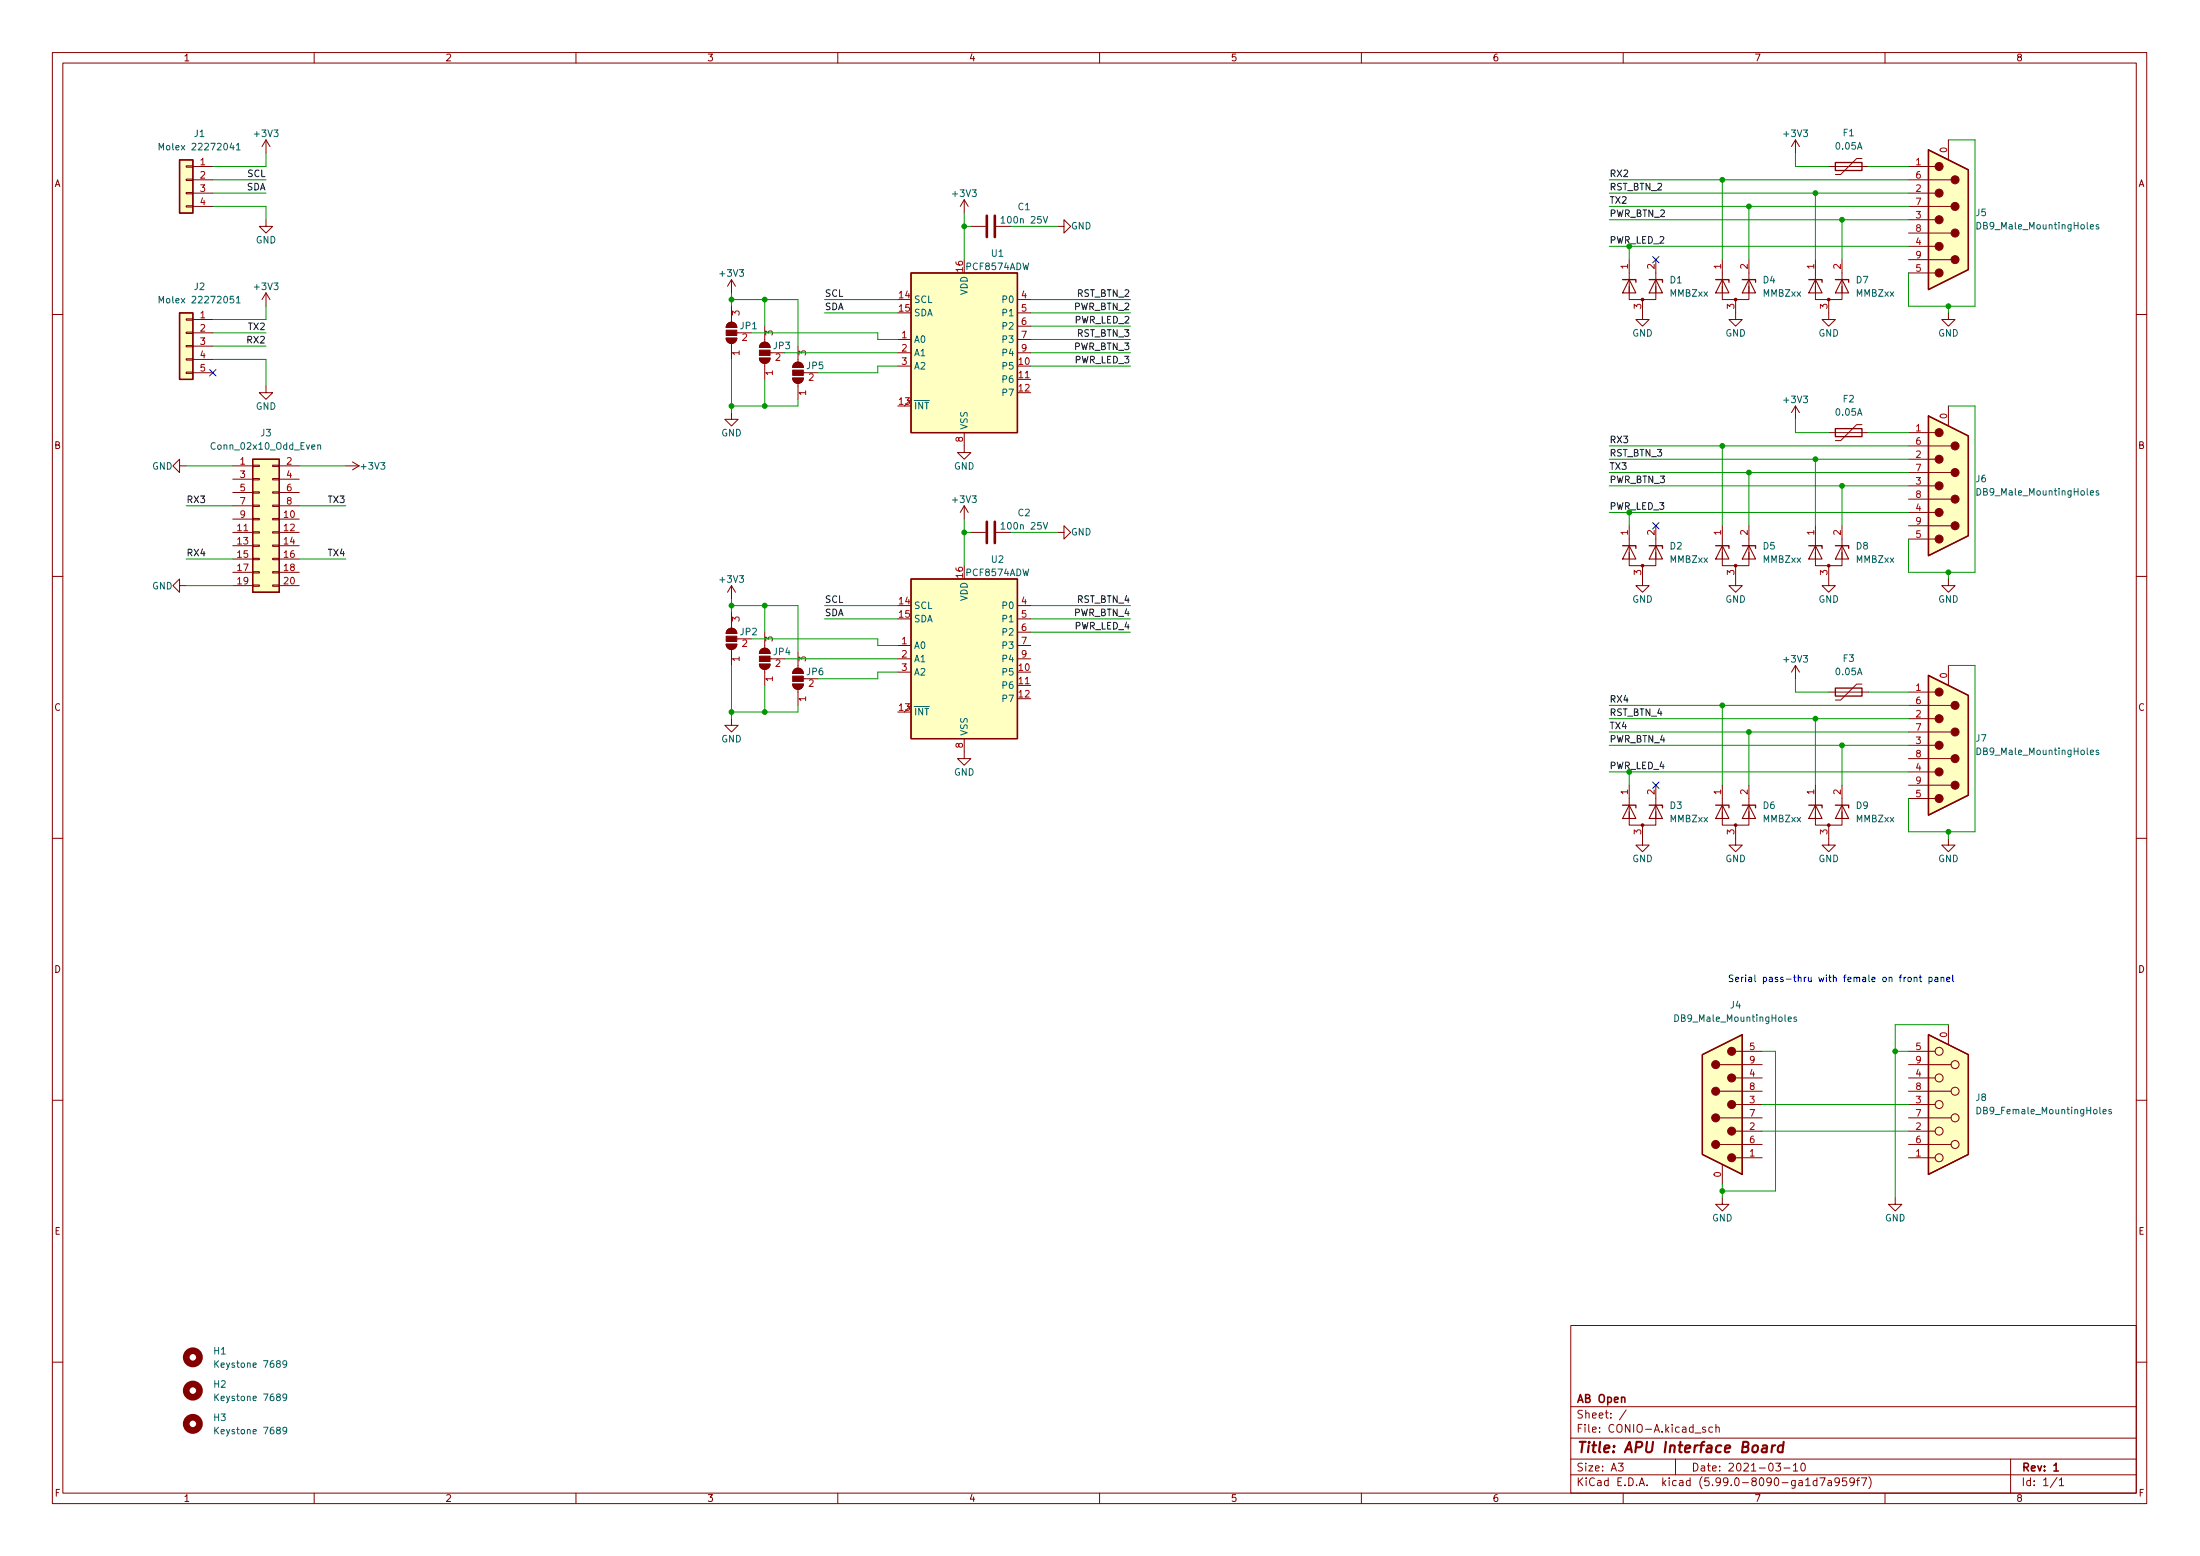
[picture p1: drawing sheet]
<svg xmlns="http://www.w3.org/2000/svg" width="420mm" height="297mm" viewBox="0 0 420 297" stroke-linecap="round" stroke-linejoin="round" font-family="sans-serif">
<g fill="none" stroke="#840000" stroke-width=".19">
<path d="M10 10h400v277h-400zM12 12h396v273h-396zM60 10v2M110 10v2M160 10v2M210 10v2M260 10v2M310 10v2M360 10v2M35.6 39.3h1.2v.2h-1.2zM35.6 36.7h1.2v.3h-1.2zM35.6 31.7h1.2v.2h-1.2z"/>
<path d="M35.6 34.2h1.2v.3h-1.2zM36.8 31.8h3.8M36.8 34.3h3.8M36.8 36.9h3.8M36.8 39.4h3.8M50.8 26.7l-.8 1.3M50.8 26.7v2.5M50.8 26.7l.8 1.3M184.1 38.1v2.6M184.1 38.1l-.7 1.3M184.1 38.1l.8 1.3M342.9 26.7l-.8 1.3"/>
<path d="M342.9 26.7v2.5M342.9 26.7l.8 1.3M349.2 31.8h7.7M355.6 30.3h-1l-3.1 3h-1M364.5 31.8h5.1M364.5 34.3h8.1M364.5 36.9h5.1M364.5 39.4h8.1M372.1 26.7v3.8M50.8 41.9v1.3h1.3l-1.3 1.3-1.3-1.3h1.3M50.8 55.9v2.6M50.8 55.9l-.8 1.3"/>
<path d="M50.8 55.9l.8 1.3M139.7 53.4v2.5M139.7 58.5v3M139.7 53.4l-.8 1.2M139.7 53.4l.8 1.2M185.4 43.2h2.8M190.2 43.2h2.8M194.3 57.2h2.5M194.3 59.7h2.5M201.9 43.2h1.3v-1.3l1.3 1.3-1.3 1.3v-1.3M311.1 54.6v2.6h5.1v-2.6M311.1 49.6v6.3"/>
<path d="M313.7 57.2v3.8h1.3l-1.3 1.3-1.3-1.3h1.3M316.2 49.6v6.3M328.9 54.6v2.6h5.1v-2.6M328.9 49.6v6.3M331.5 57.2v3.8h1.2l-1.2 1.3-1.3-1.3h1.3M334 49.6v6.3M346.7 54.6v2.6h5.1v-2.6M346.7 49.6v6.3M349.2 57.2v3.8h1.3l-1.3 1.3-1.2-1.3h1.2M351.8 49.6v6.3M364.5 41.9h5.1M364.5 44.5h8.1"/>
<path d="M364.5 47h5.1M364.5 49.6h8.1M364.5 52.1h5.1M372.1 59.7v1.3h1.3l-1.3 1.3-1.3-1.3h1.3M10 60h2M35.6 71h1.2v.3h-1.2zM35.6 68.5h1.2v.2h-1.2zM35.6 63.4h1.2v.3h-1.2zM35.6 60.9h1.2v.2h-1.2zM35.6 65.9h1.2v.3h-1.2zM36.8 61h3.8M36.8 63.5h3.8"/>
<path d="M36.8 66.1h3.8M36.8 68.6h3.8M36.8 71.2h3.8M50.8 73.7v1.3h1.3l-1.3 1.2-1.3-1.2h1.3M138.7 64.6h2a1.02 1.02 0 0 1-1 1 1.02 1.02 0 0 1-1-1zM139 61.8a1.02 1.02 0 0 1 1.1-.2 1.02 1.02 0 0 1 .6 .9h-2zM139.7 78.8v1.2h1.3l-1.3 1.3-1.3-1.3h1.3M139.7 65.6v3M140.7 63.5h2.8M145 68.4h2.1a1.02 1.02 0 0 1-1.1 1 1.02 1.02 0 0 1-1-1zM145.3 65.6a1.02 1.02 0 0 1 1.1-.2 1.02 1.02 0 0 1 .7 .9h-2.1zM146 62.3v3"/>
<path d="M146 69.4v3M147.1 67.3h2.8M151.4 72.2h2a1.02 1.02 0 0 1-1 1 1.02 1.02 0 0 1-1-1zM151.7 69.4a1.02 1.02 0 0 1 1.1-.2 1.02 1.02 0 0 1 .6 .9h-2zM152.4 66.1v3M152.4 73.2v3M153.4 71.2h2.8M171.4 67.3h2.6M171.4 64.8h2.6M171.4 69.9h2.6M194.3 67.3h2.5M194.3 64.8h2.5"/>
<path d="M194.3 72.4h2.5M194.3 62.3h2.5M342.9 77.5v2.5M342.9 77.5l-.8 1.3M342.9 77.5l.8 1.3M372.1 77.5v3.8M408 60h2M34.3 88.9v-1.2l-1.3 1.2 1.3 1.3v-1.3h1.3M44.4 88.9h3.9M44.4 99.1h3.9M44.4 91.5h3.9M44.4 94h3.9"/>
<path d="M44.4 96.6h3.9M48.3 96.4h1.2v.3h-1.2zM48.3 93.9h1.2v.2h-1.2zM48.3 91.3h1.2v.3h-1.2zM48.3 88.8h1.2v.3h-1.2zM48.3 99h1.2v.2h-1.2zM52.1 96.4h1.2v.3h-1.2zM52.1 93.9h1.2v.2h-1.2zM52.1 91.3h1.2v.3h-1.2zM52.1 88.8h1.2v.3h-1.2zM52.1 99h1.2v.2h-1.2zM53.3 88.9h3.8"/>
<path d="M53.3 99.1h3.8M53.3 91.5h3.8M53.3 94h3.8M53.3 96.6h3.8M66 88.9h2.6M67.3 88.2l1.3 .7M68.6 88.9l-1.3 .8M184.1 82.6v3.8h1.3l-1.3 1.3-1.2-1.3h1.2M184.1 96.6l-.7 1.2M184.1 96.6v2.5M184.1 96.6l.8 1.2M349.2 82.6h7.7"/>
<path d="M355.6 81.1h-1l-3.1 3h-1M364.5 82.6h5.1M364.5 85.1h8.1M364.5 87.7h5.1M364.5 90.2h8.1M364.5 92.7h5.1M364.5 95.3h8.1M364.5 97.8h5.1M10 110h2M34.3 111.8v-1.3l-1.3 1.3 1.3 1.3v-1.3h1.3M44.4 101.6h3.9M44.4 104.2h3.9"/>
<path d="M44.4 106.7h3.9M44.4 109.3h3.9M44.4 111.8h3.9M48.3 104h1.2v.3h-1.2zM48.3 106.6h1.2v.2h-1.2zM48.3 109.1h1.2v.3h-1.2zM48.3 111.7h1.2v.2h-1.2zM48.3 101.5h1.2v.3h-1.2zM52.1 104h1.2v.3h-1.2zM52.1 106.6h1.2v.2h-1.2zM52.1 109.1h1.2v.3h-1.2zM52.1 111.7h1.2v.2h-1.2z"/>
<path d="M52.1 101.5h1.2v.3h-1.2zM53.3 101.6h3.8M53.3 104.2h3.8M53.3 106.7h3.8M53.3 109.3h3.8M53.3 111.8h3.8M139.7 111.8v2.5M139.7 116.9v3M139.7 111.8l-.8 1.3M139.7 111.8l.8 1.3M185.4 101.6h2.8M190.2 101.6h2.8"/>
<path d="M194.3 115.6h2.5M194.3 118.1h2.5M201.9 101.6h1.3v-1.2l1.3 1.2-1.3 1.3v-1.3M311.1 105.4v2.6h5.1v-2.6M311.1 100.4v6.3M313.7 108v3.8h1.3l-1.3 1.3-1.3-1.3h1.3M316.2 100.4v6.3M328.9 105.4v2.6h5.1v-2.6M328.9 100.4v6.3M331.5 108v3.8h1.2l-1.2 1.3-1.3-1.3h1.3M334 100.4v6.3M346.7 105.4v2.6h5.1v-2.6"/>
<path d="M346.7 100.4v6.3M349.2 108v3.8h1.3l-1.3 1.3-1.2-1.3h1.2M351.8 100.4v6.3M364.5 100.4h8.1M364.5 102.9h5.1M372.1 110.5v1.3h1.3l-1.3 1.3-1.3-1.3h1.3M408 110h2M138.7 123h2a1.02 1.02 0 0 1-1 1 1.02 1.02 0 0 1-1-1zM139 120.2a1.02 1.02 0 0 1 1.1-.2 1.02 1.02 0 0 1 .6 .9h-2zM139.7 137.2v1.3h1.3l-1.3 1.2-1.3-1.2h1.3M139.7 124v3M140.7 122h2.8"/>
<path d="M145 126.8h2.1a1.02 1.02 0 0 1-1.1 1 1.02 1.02 0 0 1-1-1zM145.3 124a1.02 1.02 0 0 1 1.1-.2 1.02 1.02 0 0 1 .7 .9h-2.1zM146 120.7v3M146 127.8v3M147.1 125.8h2.8M151.4 130.6h2a1.02 1.02 0 0 1-1 1 1.02 1.02 0 0 1-1-1zM151.7 127.8a1.02 1.02 0 0 1 1.1-.2 1.02 1.02 0 0 1 .6 1h-2zM152.4 124.5v3M152.4 131.6v3.1M153.4 129.6h2.8M171.4 125.8h2.6M171.4 123.2h2.6"/>
<path d="M171.4 128.3h2.6M194.3 125.8h2.5M194.3 123.2h2.5M194.3 130.8h2.5M194.3 120.7h2.5M342.9 127v2.6M342.9 127l-.8 1.3M342.9 127l.8 1.3M349.2 132.1h7.7M355.6 130.6h-1l-3.1 3h-1M364.5 132.1h5.1M364.5 134.7h8.1"/>
<path d="M364.5 137.2h5.1M364.5 139.7h8.1M372.1 127v3.8M184.1 141v3.8h1.3l-1.3 1.3-1.2-1.3h1.2M311.1 155v2.5h5.1v-2.5M311.1 149.9v6.3M313.7 157.5v3.8h1.3l-1.3 1.3-1.3-1.3h1.3M316.2 149.9v6.3M328.9 155v2.5h5.1v-2.5M328.9 149.9v6.3M331.5 157.5v3.8h1.2l-1.2 1.3-1.3-1.3h1.3M334 149.9v6.3"/>
<path d="M346.7 155v2.5h5.1v-2.5M346.7 149.9v6.3M349.2 157.5v3.8h1.3l-1.3 1.3-1.2-1.3h1.2M351.8 149.9v6.3M364.5 142.3h5.1M364.5 144.8h8.1M364.5 147.4h5.1M364.5 149.9h8.1M364.5 152.4h5.1M10 160h2M372.1 160.1v1.2h1.3l-1.3 1.3-1.3-1.3h1.3M408 160h2"/>
<path d="M372.1 195.6v3.8M10 210h2M328.4 203.2h8.1M328.4 208.3h8.1M328.4 213.4h8.1M328.4 218.5h8.1M331.5 200.7h5M331.5 205.8h5M331.5 210.9h5M331.5 215.9h5M364.5 200.7h5.1M364.5 203.2h8.1"/>
<path d="M364.5 205.8h5.1M364.5 208.3h8.1M364.5 210.9h5.1M364.5 213.4h8.1M364.5 215.9h5.1M364.5 218.5h8.1M408 210h2M328.9 228.6v1.3h1.3l-1.3 1.3-1.2-1.3h1.2M328.9 222.3v3.8M331.5 221h5M361.9 228.6v1.3h1.3l-1.3 1.3-1.2-1.3h1.2M364.5 221h5.1"/>
<path d="M300 253h108v32h-108zM10 260h2M300 278.5h108M300 274.5h108M300 268.5h108M309.1 279.3h.9l-.5 .6 .4 .1v.7l-.2 .1-.6-.1M310.6 269.1l-1.3 2M320 278.5v3M325.7 272.5l-.3-.1-.3 .2 .1 .2 .5 .2v.3h-.6M327.1 272.5l-.5-.1-.2 .3 .1 .6h.6M327.7 272.6l.2-.2 .4 .1 .1 .9M327.7 271.9v1.5"/>
<path d="M339.1 279.3h1l-.5 .6 .4 .1v.7l-.2 .1-.7-.1M342.5 279.7l.4-.4v1.5M344.1 279.4l.2-.1a.8 .8 0 0 1 .5 .8 .8 .8 0 0 1-.5 .7 .99 .99 0 0 1-.2-1.4zM384 278.5v6.5M408 260h2M60 285v2M110 285v2M160 285v2M210 285v2M260 285v2M300 281.5h108M310 285v2"/>
<path d="M340.7 280.2h1.2M342.5 280.8h.8M347 282.7l-.4-.1-.3 .3 .1 .6h.6M347 282.1v1.5M347.6 282.1h1l-.7 1.5M349.1 282.7h.6l.1 .9M349.8 283h-.5a.29 .29 0 0 0-.2 .3 .29 .29 0 0 0 .2 .3l.5-.1M351.3 282.8l-.3 .2h-.3l-.3-.2 .2-.6 .4-.1 .2 .2a.99 .99 0 0 1-.3 1.3h-.3M352.6 282.1h-.7v.7l.2-.1 .5 .1 .1 .2-.1 .5-.2 .1-.5-.1M354.1 282.8l-.3 .2h-.2l-.3-.2 .1-.6 .4-.1 .3 .2a.99 .99 0 0 1-.4 1.3h-.3M354.6 282.6h.5M355.1 282.1l-.3 .2v1.3"/>
<path d="M355.5 282.1h1l-.6 1.5M356.9 281.9a1.73 1.73 0 0 1 0 2.3M360 285v2M392.9 282l-1.3 2M393.3 282.5l.4-.4v1.5M393.3 283.6h.8"/>
<circle cx="370.3" cy="215.9" r=".76"/>
<circle cx="370.3" cy="210.9" r=".76"/>
<circle cx="370.3" cy="200.7" r=".76"/>
<circle cx="370.3" cy="205.8" r=".76"/>
<circle cx="373.4" cy="203.2" r=".76"/>
<circle cx="373.4" cy="208.3" r=".76"/>
<circle cx="373.4" cy="218.5" r=".76"/>
<circle cx="373.4" cy="213.4" r=".76"/>
<circle cx="370.3" cy="221" r=".76"/>
</g>
<path d="M392.3 279.7l.4-.4v1.5M392.3 280.8h.8" fill="none" stroke="#840000" stroke-width=".3"/>
<path d="M336.7 276h.7v1.2M337.5 276.4l-.7 .1a.4 .4 0 0 0-.3 .3 .4 .4 0 0 0 .2 .4l.7-.1M338.5 275.9l-.2 1.3M339 275.9l-.3 .1-.3 .3M340.6 276a.66 .66 0 0 0-1 .3l-.1 .6 .2 .2h.7M340.7 275.2l-.3 2" fill="none" stroke="#840000" stroke-width=".4"/>
<g fill="none" stroke="#840000" stroke-width="1.3">
<circle cx="36.8" cy="259.1" r="1.27"/>
<circle cx="36.8" cy="271.8" r="1.27"/>
<circle cx="36.8" cy="265.5" r="1.27"/>
</g>
<g fill="none" stroke="#006464" stroke-width=".19">
<path d="M30.4 28.6v-1.3l.4 1 .4-1v1.3M45.1 27.7l.4-.4v1.3M45.1 28.6h.8M30.4 57.8v-1.2l.4 .9 .4-.9v1.2M45.1 56.9l.4-.3v1.2M45.1 57.8h.8M191.2 41.7l.4-.4v1.3M191.2 42.6h.7M199.2 41.3l.5 1.3 .4-1.3M377.6 42.5a.64 .64 0 0 1 .7 .6 .64 .64 0 0 1-.7 .6zM399.2 43.3l.6-.1v-.3h-.4l-.2 .2 .1 .6h.5M400.8 42.9h-.3l-.2 .2 .1 .1 .4 .2v.3h-.5"/>
<path d="M60.7 85l.2-.1 .3 .1v.8M60.7 84.9v.9M199.2 99.7l.5 1.3 .4-1.3M377.6 93.3a.64 .64 0 0 1 .7 .6 .64 .64 0 0 1-.7 .6zM399.2 94.1l.6-.1v-.3h-.4l-.2 .2 .1 .6h.5M400.8 93.7h-.3l-.2 .2 .1 .1 .4 .2v.3h-.5M191.2 100.1l.4-.4v1.3M191.2 101h.7M377.6 142.8a.64 .64 0 0 1 .7 .6 .64 .64 0 0 1-.7 .7zM399.2 143.6l.6-.1v-.2l-.4-.1-.2 .2 .1 .6h.5M400.8 143.3l-.3-.1-.2 .2 .1 .2 .4 .1v.3h-.5M319.9 193.7a.64 .64 0 0 1 .7 .7 .64 .64 0 0 1-.7 .6z"/>
<path d="M341.5 194.6l.6-.2v-.2l-.4-.1-.2 .2 .1 .6h.5M343.1 194.2l-.3-.1-.2 .2 .1 .2 .4 .1v.3h-.5M377.6 211.4a.64 .64 0 0 1 .7 .6 .64 .64 0 0 1-.7 .6zM401.6 212.2l.6-.1v-.3h-.4l-.2 .2 .1 .6h.5M403.2 211.8h-.3l-.2 .2 .1 .1 .4 .2v.3h-.5M41 259.8v1.2M41.7 259.8l-.7 .7M41 266.1v1.3M41 272.5v1.2M41.7 266.1l-.7 .7M41.7 272.5l-.7 .7M54.7 266.7l-.2 .2h-.2l-.3-.2v-.3l.3-.3h.2l.2 .3a.84 .84 0 0 1-.3 1h-.3"/>
<path d="M54.7 260.3l-.2 .2h-.2l-.3-.2v-.3l.3-.2h.2l.2 .2a.84 .84 0 0 1-.3 1h-.3M54.7 273l-.2 .2h-.2l-.3-.2v-.3l.3-.2h.2l.2 .2a.84 .84 0 0 1-.3 1h-.3"/>
</g>
<g fill="#ffffc2" stroke="#ffffc2" stroke-width=".19">
<path d="M48.3 87.7h5v25.4h-5z"/>
<path d="M34.3 59.7h2.5v12.7h-2.5z"/>
<path d="M34.3 30.5h2.5v10.2h-2.5z"/>
<path d="M368.3 128.9l7.6 3.9v19l-7.6 3.8z"/>
<path d="M368.3 197.5l7.6 3.8v19.1l-7.6 3.8z"/>
<path d="M325.1 201.3l7.6-3.8v26.7l-7.6-3.8z"/>
<path d="M174 110.5h20.3v30.5h-20.3z"/>
<path d="M174 52.1h20.3v30.5h-20.3z"/>
<path d="M368.3 28.6l7.6 3.8v19.1l-7.6 3.8z"/>
<path d="M368.3 79.4l7.6 3.8v19.1l-7.6 3.8z"/>
</g>
<g fill="none" stroke="#840000" stroke-width=".25">
<path d="M34.3 30.5h2.5v10.2h-2.5zM350.5 31h5.1v1.5h-5.1zM368.3 28.6l7.6 3.8v19.1l-7.6 3.8zM34.3 59.7h2.5v12.7h-2.5zM174 52.1h20.3v30.5h-20.3zM309.9 53.4h2.5v.5M315 53.4h2.5v.5M327.7 53.4h2.5v.5M332.7 53.4h2.6v.5M345.4 53.4h2.6v.5M350.5 53.4h2.6v.5M368.3 79.4l7.6 3.8v19.1l-7.6 3.8z"/>
<path d="M48.3 87.7h5v25.4h-5zM350.5 81.8h5.1v1.5h-5.1zM174 110.5h20.3v30.5h-20.3zM309.9 104.2h2.5v.5M315 104.2h2.5v.5M327.7 104.2h2.5v.5M332.7 104.2h2.6v.5M345.4 104.2h2.6v.5M350.5 104.2h2.6v.5M350.5 131.4h5.1v1.5h-5.1zM368.3 128.9l7.6 3.9v19l-7.6 3.8zM309.9 153.7h2.5v.5"/>
<path d="M315 153.7h2.5v.5M327.7 153.7h2.5v.5M332.7 153.7h2.6v.5M345.4 153.7h2.6v.5M350.5 153.7h2.6v.5M368.3 197.5l7.6 3.8v19.1l-7.6 3.8zM325.1 201.3l7.6-3.8v26.7l-7.6-3.8z"/>
</g>
<g fill="#840000" stroke="#840000" stroke-width=".19">
<path d="M151.4 130.6h2a1.02 1.02 0 0 1-1 1 1.02 1.02 0 0 1-1-1z"/>
<path d="M151.7 127.8a1.02 1.02 0 0 1 1.1-.2 1.02 1.02 0 0 1 .6 1h-2z"/>
<path d="M151.4 129.1h2v1h-2z"/>
<path d="M145 126.8h2.1a1.02 1.02 0 0 1-1.1 1 1.02 1.02 0 0 1-1-1z"/>
<path d="M145.3 124a1.02 1.02 0 0 1 1.1-.2 1.02 1.02 0 0 1 .7 .9h-2.1z"/>
<path d="M145 125.3h2.1v1h-2.1z"/>
<path d="M138.7 123h2a1.02 1.02 0 0 1-1 1 1.02 1.02 0 0 1-1-1z"/>
<path d="M139 120.2a1.02 1.02 0 0 1 1.1-.2 1.02 1.02 0 0 1 .6 .9h-2z"/>
<path d="M138.7 121.4h2v1.1h-2z"/>
<path d="M151.4 72.2h2a1.02 1.02 0 0 1-1 1 1.02 1.02 0 0 1-1-1z"/>
<path d="M151.7 69.4a1.02 1.02 0 0 1 1.1-.2 1.02 1.02 0 0 1 .6 .9h-2z"/>
<path d="M151.4 70.6h2v1.1h-2z"/>
<path d="M145 68.4h2.1a1.02 1.02 0 0 1-1.1 1 1.02 1.02 0 0 1-1-1z"/>
<path d="M145.3 65.6a1.02 1.02 0 0 1 1.1-.2 1.02 1.02 0 0 1 .7 .9h-2.1z"/>
<path d="M145 66.8h2.1v1.1h-2.1z"/>
<path d="M138.7 64.6h2a1.02 1.02 0 0 1-1 1 1.02 1.02 0 0 1-1-1z"/>
<path d="M139 61.8a1.02 1.02 0 0 1 1.1-.2 1.02 1.02 0 0 1 .6 .9h-2z"/>
<path d="M138.7 63h2v1h-2z"/>
<circle cx="349.2" cy="157.5" r=".25"/>
<circle cx="331.5" cy="157.5" r=".25"/>
<circle cx="313.7" cy="157.5" r=".25"/>
<circle cx="370.3" cy="132.1" r=".76"/>
<circle cx="370.3" cy="137.2" r=".76"/>
<circle cx="370.3" cy="142.3" r=".76"/>
<circle cx="370.3" cy="147.4" r=".76"/>
<circle cx="370.3" cy="152.4" r=".76"/>
<circle cx="373.4" cy="134.7" r=".76"/>
<circle cx="373.4" cy="139.7" r=".76"/>
<circle cx="373.4" cy="144.8" r=".76"/>
<circle cx="373.4" cy="149.9" r=".76"/>
<circle cx="330.7" cy="221" r=".76"/>
<circle cx="330.7" cy="215.9" r=".76"/>
<circle cx="330.7" cy="210.9" r=".76"/>
<circle cx="330.7" cy="205.8" r=".76"/>
<circle cx="330.7" cy="200.7" r=".76"/>
<circle cx="327.7" cy="218.5" r=".76"/>
<circle cx="327.7" cy="213.4" r=".76"/>
<circle cx="327.7" cy="208.3" r=".76"/>
<circle cx="327.7" cy="203.2" r=".76"/>
<circle cx="331.5" cy="57.2" r=".25"/>
<circle cx="313.7" cy="57.2" r=".25"/>
<circle cx="313.7" cy="108" r=".25"/>
<circle cx="349.2" cy="108" r=".25"/>
<circle cx="370.3" cy="31.8" r=".76"/>
<circle cx="370.3" cy="36.9" r=".76"/>
<circle cx="370.3" cy="41.9" r=".76"/>
<circle cx="370.3" cy="47" r=".76"/>
<circle cx="370.3" cy="52.1" r=".76"/>
<circle cx="373.4" cy="34.3" r=".76"/>
<circle cx="373.4" cy="39.4" r=".76"/>
<circle cx="373.4" cy="44.5" r=".76"/>
<circle cx="373.4" cy="49.6" r=".76"/>
<circle cx="349.2" cy="57.2" r=".25"/>
<circle cx="370.3" cy="82.6" r=".76"/>
<circle cx="370.3" cy="87.7" r=".76"/>
<circle cx="370.3" cy="92.7" r=".76"/>
<circle cx="370.3" cy="97.8" r=".76"/>
<circle cx="370.3" cy="102.9" r=".76"/>
<circle cx="373.4" cy="85.1" r=".76"/>
<circle cx="373.4" cy="90.2" r=".76"/>
<circle cx="373.4" cy="95.3" r=".76"/>
<circle cx="373.4" cy="100.4" r=".76"/>
<circle cx="331.5" cy="108" r=".25"/>
</g>
<g fill="none" stroke="#840000" stroke-width=".2">
<path d="M311.1 53.4l1.3 2.5h-2.5zM316.2 53.4l1.3 2.5h-2.5zM328.9 53.4l1.3 2.5h-2.5zM334 53.4l1.3 2.5h-2.6zM346.7 53.4l1.3 2.5h-2.6zM351.8 53.4l1.3 2.5h-2.6zM311.1 104.2l1.3 2.5h-2.5zM316.2 104.2l1.3 2.5h-2.5zM328.9 104.2l1.3 2.5h-2.5zM334 104.2l1.3 2.5h-2.6zM346.7 104.2l1.3 2.5h-2.6zM351.8 104.2l1.3 2.5h-2.6z"/>
<path d="M311.1 153.7l1.3 2.5h-2.5zM316.2 153.7l1.3 2.5h-2.5zM328.9 153.7l1.3 2.5h-2.5zM334 153.7l1.3 2.5h-2.6zM346.7 153.7l1.3 2.5h-2.6zM351.8 153.7l1.3 2.5h-2.6z"/>
</g>
<path d="M188.5 41.2v4M190 41.2v4M188.5 99.6v4.1M190 99.6v4.1" fill="none" stroke="#840000" stroke-width=".51"/>
<g fill="none" stroke="#0000c2" stroke-width=".19">
<path d="M331 186.2l-.5-.1-.3 .3 .2 .3 .5 .2v.4l-.2 .1-.5-.1M331.5 187l.6-.1-.1-.3-.4-.1-.1 .2v.6h.5M332.6 186.5v.9M333 186.5l-.4 .3M333.4 186.1v.1M333.4 186.5v.9M334 186.6h.5v.8M334.5 186.9h-.4l-.2 .2 .2 .3 .4-.1M335.1 186.1v1.1l.2 .2M336.8 186.6l.3-.1 .3 .3-.1 .5h-.5M336.8 186.5v1.3M370.7 186.7l.2-.2 .3 .1v.8"/>
<path d="M371.8 187l.6-.1-.1-.3-.3-.1-.2 .2 .1 .6h.4M372.9 186.1v1.1l.2 .2"/>
</g>
<g fill="none" stroke="#009600" stroke-width=".19">
<path d="M40.6 39.4h10.2v2.5M40.6 36.9h10.2M40.6 34.3h10.2M50.8 29.2v2.6h-10.2M307.3 39.4h57.2M307.3 36.9h57.2M307.3 34.3h57.2M328.9 34.3v15.3M334 39.4v10.2M342.9 29.2v2.6h6.3M346.7 36.9v12.7M356.9 31.8h7.6"/>
<path d="M372.1 26.7h5.1v31.8h-12.7v-6.4M50.8 58.5v2.5h-10.2M139.7 55.9v2.6M139.7 57.2h12.7v8.9M146 57.2v5.1M157.5 59.7h13.9M157.5 57.2h13.9M184.1 40.7v8.9M184.1 43.2h1.3M193 43.2h8.9M196.8 59.7h19.1M196.8 57.2h19.1"/>
<path d="M307.3 41.9h57.2M307.3 47h57.2M311.1 47v2.6M351.8 41.9v7.7M372.1 58.5v1.2M40.6 63.5h10.2M40.6 68.6h10.2v5.1M40.6 66.1h10.2M139.7 68.6v10.2M143.5 63.5h24.1v1.3h3.8M146 72.4v5.1M149.9 67.3h21.5"/>
<path d="M152.4 76.2v1.3h-12.7M171.4 69.9h-3.8v1.3h-11.4M196.8 62.3h19.1M196.8 64.8h19.1M196.8 67.3h19.1M196.8 69.9h19.1M372.1 77.5h5.1v31.8h-12.7v-6.4M35.6 88.9h8.8M35.6 96.6h8.8M57.1 88.9h8.9M57.1 96.6h8.9M184.1 99.1v8.9"/>
<path d="M307.3 92.7h57.2M307.3 97.8h57.2M307.3 90.2h57.2M307.3 85.1h57.2M307.3 87.7h57.2M311.1 97.8v2.6M328.9 85.1v15.3M334 90.2v10.2M342.9 80v2.6h6.3M346.7 87.7v12.7M351.8 92.7v7.7M356.9 82.6h7.6"/>
<path d="M35.6 111.8h8.8M35.6 106.7h8.8M57.1 106.7h8.9M139.7 115.6h12.7v8.9M139.7 114.3v2.6M146 115.6v5.1M157.5 115.6h13.9M157.5 118.1h13.9M184.1 101.6h1.3M193 101.6h8.9M196.8 115.6h19.1M196.8 118.1h19.1"/>
<path d="M372.1 109.3v1.2M139.7 127v10.2M143.5 122h24.1v1.2h3.8M146 130.8v5.1M149.9 125.8h21.5M152.4 134.7v1.2h-12.7M171.4 128.3h-3.8v1.3h-11.4M196.8 120.7h19.1M307.3 139.7h57.2M307.3 137.2h57.2M307.3 134.7h57.2M328.9 134.7v15.2"/>
<path d="M334 139.7v10.2M342.9 129.6v2.5h6.3M346.7 137.2v12.7M356.9 132.1h7.6M372.1 127h5.1v31.8h-12.7v-6.4M307.3 142.3h57.2M307.3 147.4h57.2M311.1 147.4v2.5M351.8 142.3v7.6M372.1 158.8v1.3M372.1 195.6h-10.2v33M336.5 200.7h2.6v26.7h-10.2"/>
<path d="M336.5 210.9h28M336.5 215.9h28M361.9 200.7h2.6M328.9 226.1v2.5"/>
</g>
<path d="M315.6 49l1.2 1.2M316.8 49l-1.2 1.2M40 70.5l1.2 1.3M41.2 70.5l-1.2 1.3M315.6 99.8l1.2 1.2M316.8 99.8l-1.2 1.2M315.6 149.3l1.2 1.2M316.8 149.3l-1.2 1.2" fill="none" stroke="#000084" stroke-width=".19"/>
<g fill="#009600" stroke="#009600" stroke-width=".19">
<circle cx="328.9" cy="134.7" r=".46"/>
<circle cx="372.1" cy="58.5" r=".46"/>
<circle cx="328.9" cy="85.1" r=".46"/>
<circle cx="334" cy="90.2" r=".46"/>
<circle cx="351.8" cy="92.7" r=".46"/>
<circle cx="372.1" cy="109.3" r=".46"/>
<circle cx="311.1" cy="97.8" r=".46"/>
<circle cx="346.7" cy="87.7" r=".46"/>
<circle cx="328.9" cy="34.3" r=".46"/>
<circle cx="334" cy="39.4" r=".46"/>
<circle cx="346.7" cy="36.9" r=".46"/>
<circle cx="351.8" cy="41.9" r=".46"/>
<circle cx="311.1" cy="47" r=".46"/>
<circle cx="351.8" cy="142.3" r=".46"/>
<circle cx="372.1" cy="158.8" r=".46"/>
<circle cx="328.9" cy="227.4" r=".46"/>
<circle cx="361.9" cy="200.7" r=".46"/>
<circle cx="311.1" cy="147.4" r=".46"/>
<circle cx="334" cy="139.7" r=".46"/>
<circle cx="346.7" cy="137.2" r=".46"/>
<circle cx="139.7" cy="77.5" r=".46"/>
<circle cx="146" cy="77.5" r=".46"/>
<circle cx="146" cy="57.2" r=".46"/>
<circle cx="184.1" cy="43.2" r=".46"/>
<circle cx="139.7" cy="115.6" r=".46"/>
<circle cx="139.7" cy="135.9" r=".46"/>
<circle cx="146" cy="135.9" r=".46"/>
<circle cx="146" cy="115.6" r=".46"/>
<circle cx="184.1" cy="101.6" r=".46"/>
<circle cx="139.7" cy="57.2" r=".46"/>
</g>
<text font-size="2.8" fill="#840000" x="301" y="277.3">Title: APU Interface Board</text>
<g font-size="2.1" fill="#840000">
<text x="301" y="267.8">AB Open</text>
<text x="301" y="273.5">File: CONIO-A.kicad_sch</text>
<text x="301" y="270.8">Sheet: /</text>
<text x="301" y="280.9">Size: A3</text>
<text x="323" y="280.9">Date: 2021-03-10</text>
<text x="386" y="280.9">Rev: 1</text>
<text x="301" y="283.7">KiCad E.D.A. kicad (5.99.0-8090-ga1d7a959f7)</text>
<text x="386" y="283.7">Id: 1/1</text>
</g>
<g font-size="1.8" fill="#840000">
<text x="35" y="11.7">1</text>
<text x="85" y="11.7">2</text>
<text x="135" y="11.7">3</text>
<text x="185" y="11.7">4</text>
<text x="235" y="11.7">5</text>
<text x="285" y="11.7">6</text>
<text x="335" y="11.7">7</text>
<text x="385" y="11.7">8</text>
<text x="10.3" y="35.7">A</text>
<text x="408.3" y="35.7">A</text>
<text x="10.3" y="85.7">B</text>
<text x="408.3" y="85.7">B</text>
<text x="10.3" y="135.7">C</text>
<text x="408.3" y="135.7">C</text>
<text x="10.3" y="185.7">D</text>
<text x="408.3" y="185.7">D</text>
<text x="10.4" y="235.7">E</text>
<text x="408.4" y="235.7">E</text>
<text x="10.4" y="285.7">F</text>
<text x="35" y="286.7">1</text>
<text x="85" y="286.7">2</text>
<text x="135" y="286.7">3</text>
<text x="185" y="286.7">4</text>
<text x="235" y="286.7">5</text>
<text x="285" y="286.7">6</text>
<text x="335" y="286.7">7</text>
<text x="385" y="286.7">8</text>
<text x="408.4" y="285.7">F</text>
</g>
<g font-size="1.8" fill="#006464">
<text x="31.4" y="28.7">Molex 22272041</text>
<text x="37.1" y="26.1">J1</text>
<text x="48.7" y="26.1">+3V3</text>
<text x="340.8" y="26.1">+3V3</text>
<text x="350.7" y="28.5">0.05A</text>
<text x="352" y="26">F1</text>
<text x="182.1" y="37.6">+3V3</text>
<text x="194.4" y="40.1">C1</text>
<text x="377.4" y="41.2">J5</text>
<text x="48.8" y="46.5">GND</text>
<text x="191.7" y="42.7">100n 25V</text>
<text x="204.5" y="43.8">GND</text>
<text x="378.1" y="43.8">DB9_Male_MountingHoles</text>
<text x="137.6" y="52.8">+3V3</text>
<text x="184.7" y="51.5">PCF8574ADW</text>
<text x="189.4" y="49">U1</text>
<text x="31.4" y="57.9">Molex 22272051</text>
<text x="37.1" y="55.4">J2</text>
<text x="48.7" y="55.4">+3V3</text>
<text x="174.5" y="57.8">SCL</text>
<text x="184.8" y="56.3" transform="rotate(-90 184.8 56.3)">VDD</text>
<text x="191.6" y="57.8">P0</text>
<text x="318.9" y="56.6">MMBZxx</text>
<text x="319" y="54.1">D1</text>
<text x="336.7" y="56.6">MMBZxx</text>
<text x="336.7" y="54.1">D4</text>
<text x="354.5" y="56.6">MMBZxx</text>
<text x="354.5" y="54.1">D7</text>
<text x="141.4" y="62.8">JP1</text>
<text x="174.5" y="65.4">A0</text>
<text x="174.5" y="60.4">SDA</text>
<text x="191.6" y="60.4">P1</text>
<text x="191.6" y="62.9">P2</text>
<text x="191.6" y="65.4">P3</text>
<text x="311.7" y="64.2">GND</text>
<text x="329.5" y="64.2">GND</text>
<text x="347.3" y="64.2">GND</text>
<text x="370.1" y="64.2">GND</text>
<text x="147.8" y="66.6">JP3</text>
<text x="154.1" y="70.5">JP5</text>
<text x="174.5" y="68">A1</text>
<text x="174.5" y="70.5">A2</text>
<text x="191.6" y="70.5">P5</text>
<text x="191.6" y="68">P4</text>
<text x="191.6" y="73.1">P6</text>
<text x="191.6" y="75.6">P7</text>
<text x="340.8" y="76.9">+3V3</text>
<text x="352" y="76.8">F2</text>
<text x="48.8" y="78.2">GND</text>
<text x="49.8" y="83.3">J3</text>
<text x="137.7" y="83.3">GND</text>
<text x="174.5" y="78.1">~INT~</text>
<text x="184.8" y="82.1" transform="rotate(-90 184.8 82.1)">VSS</text>
<text x="350.7" y="79.3">0.05A</text>
<text x="29" y="89.6">GND</text>
<text x="40.7" y="85.8">Conn_02x10_Odd_Even</text>
<text x="69.1" y="89.6">+3V3</text>
<text x="182.2" y="89.6">GND</text>
<text x="182.1" y="96">+3V3</text>
<text x="377.4" y="92">J6</text>
<text x="378.1" y="94.6">DB9_Male_MountingHoles</text>
<text x="191.7" y="101.1">100n 25V</text>
<text x="194.4" y="98.5">C2</text>
<text x="189.4" y="107.4">U2</text>
<text x="204.5" y="102.2">GND</text>
<text x="318.9" y="107.4">MMBZxx</text>
<text x="319" y="104.9">D2</text>
<text x="336.7" y="107.4">MMBZxx</text>
<text x="336.7" y="104.9">D5</text>
<text x="354.5" y="107.4">MMBZxx</text>
<text x="354.5" y="104.9">D8</text>
<text x="29" y="112.5">GND</text>
<text x="137.6" y="111.2">+3V3</text>
<text x="184.7" y="110">PCF8574ADW</text>
<text x="174.5" y="116.2">SCL</text>
<text x="174.5" y="118.8">SDA</text>
<text x="184.8" y="114.8" transform="rotate(-90 184.8 114.8)">VDD</text>
<text x="191.6" y="116.2">P0</text>
<text x="191.6" y="118.8">P1</text>
<text x="311.7" y="115">GND</text>
<text x="329.5" y="115">GND</text>
<text x="347.3" y="115">GND</text>
<text x="370.1" y="115">GND</text>
<text x="141.4" y="121.3">JP2</text>
<text x="147.8" y="125.1">JP4</text>
<text x="174.5" y="123.9">A0</text>
<text x="191.6" y="121.3">P2</text>
<text x="191.6" y="123.9">P3</text>
<text x="154.1" y="128.9">JP6</text>
<text x="174.5" y="126.4">A1</text>
<text x="174.5" y="128.9">A2</text>
<text x="191.6" y="128.9">P5</text>
<text x="191.6" y="131.5">P6</text>
<text x="191.6" y="126.4">P4</text>
<text x="340.8" y="126.5">+3V3</text>
<text x="350.7" y="128.9">0.05A</text>
<text x="352" y="126.3">F3</text>
<text x="174.5" y="136.6">~INT~</text>
<text x="191.6" y="134">P7</text>
<text x="137.7" y="141.7">GND</text>
<text x="184.8" y="140.5" transform="rotate(-90 184.8 140.5)">VSS</text>
<text x="377.4" y="141.6">J7</text>
<text x="182.2" y="148.1">GND</text>
<text x="378.1" y="144.1">DB9_Male_MountingHoles</text>
<text x="319" y="154.4">D3</text>
<text x="336.7" y="154.4">D6</text>
<text x="354.5" y="154.4">D9</text>
<text x="318.9" y="157">MMBZxx</text>
<text x="336.7" y="157">MMBZxx</text>
<text x="354.5" y="157">MMBZxx</text>
<text x="311.7" y="164.6">GND</text>
<text x="329.5" y="164.6">GND</text>
<text x="347.3" y="164.6">GND</text>
<text x="370.1" y="164.6">GND</text>
<text x="320.4" y="195.1">DB9_Male_MountingHoles</text>
<text x="330.5" y="192.5">J4</text>
<text x="377.4" y="210.2">J8</text>
<text x="378.2" y="212.7">DB9_Female_MountingHoles</text>
<text x="327" y="233.2">GND</text>
<text x="360" y="233.2">GND</text>
<text x="40.9" y="258.6">H1</text>
<text x="41.7" y="261.1">Keystone 7689</text>
<text x="40.9" y="264.9">H2</text>
<text x="41.7" y="267.4">Keystone 7689</text>
<text x="40.9" y="271.3">H3</text>
<text x="41.7" y="273.8">Keystone 7689</text>
</g>
<g font-size="1.8" fill="#a90000">
<text x="371.9" y="29.1" transform="rotate(-90 371.9 29.1)">0</text>
<text x="38.2" y="31.5">1</text>
<text x="38.2" y="34.1">2</text>
<text x="365.9" y="31.5">1</text>
<text x="365.9" y="34.1">6</text>
<text x="38.2" y="36.6">3</text>
<text x="38.2" y="39.2">4</text>
<text x="365.9" y="36.6">2</text>
<text x="365.9" y="41.7">3</text>
<text x="365.9" y="39.2">7</text>
<text x="365.9" y="46.8">4</text>
<text x="365.9" y="44.2">8</text>
<text x="183.9" y="51.8" transform="rotate(-90 183.9 51.8)">16</text>
<text x="310.9" y="51.3" transform="rotate(-90 310.9 51.3)">1</text>
<text x="316" y="51.3" transform="rotate(-90 316 51.3)">2</text>
<text x="328.7" y="51.3" transform="rotate(-90 328.7 51.3)">1</text>
<text x="333.8" y="51.3" transform="rotate(-90 333.8 51.3)">2</text>
<text x="346.5" y="51.3" transform="rotate(-90 346.5 51.3)">1</text>
<text x="351.5" y="51.3" transform="rotate(-90 351.5 51.3)">2</text>
<text x="365.9" y="51.9">5</text>
<text x="365.9" y="49.3">9</text>
<text x="171.7" y="56.9">14</text>
<text x="171.7" y="59.5">15</text>
<text x="195.1" y="56.9">4</text>
<text x="195.1" y="59.5">5</text>
<text x="313.4" y="58.9" transform="rotate(-90 313.4 58.9)">3</text>
<text x="331.2" y="58.9" transform="rotate(-90 331.2 58.9)">3</text>
<text x="349" y="58.9" transform="rotate(-90 349 58.9)">3</text>
<text x="38.2" y="60.7">1</text>
<text x="38.2" y="63.3">2</text>
<text x="38.2" y="65.8">3</text>
<text x="141.2" y="60.2" transform="rotate(-90 141.2 60.2)">3</text>
<text x="141.7" y="65.1">2</text>
<text x="147.6" y="64" transform="rotate(-90 147.6 64)">3</text>
<text x="172.2" y="64.6">1</text>
<text x="195.1" y="62">6</text>
<text x="195.1" y="64.6">7</text>
<text x="38.2" y="68.4">4</text>
<text x="38.2" y="70.9">5</text>
<text x="141.2" y="67.8" transform="rotate(-90 141.2 67.8)">1</text>
<text x="147.6" y="71.6" transform="rotate(-90 147.6 71.6)">1</text>
<text x="148.1" y="68.9">2</text>
<text x="153.9" y="67.8" transform="rotate(-90 153.9 67.8)">3</text>
<text x="172.2" y="67.1">2</text>
<text x="172.2" y="69.6">3</text>
<text x="194.6" y="69.6">10</text>
<text x="195.1" y="67.1">9</text>
<text x="153.9" y="75.5" transform="rotate(-90 153.9 75.5)">1</text>
<text x="154.4" y="72.7">2</text>
<text x="171.7" y="77.3">13</text>
<text x="194.6" y="72.2">11</text>
<text x="194.6" y="74.7">12</text>
<text x="365.9" y="82.3">1</text>
<text x="371.9" y="79.9" transform="rotate(-90 371.9 79.9)">0</text>
<text x="45.9" y="88.7">1</text>
<text x="54.8" y="88.7">2</text>
<text x="183.9" y="84.3" transform="rotate(-90 183.9 84.3)">8</text>
<text x="365.9" y="87.4">2</text>
<text x="365.9" y="84.9">6</text>
<text x="365.9" y="90">7</text>
<text x="45.9" y="91.2">3</text>
<text x="45.9" y="93.8">5</text>
<text x="54.8" y="91.2">4</text>
<text x="54.8" y="93.8">6</text>
<text x="365.9" y="92.5">3</text>
<text x="365.9" y="95">8</text>
<text x="45.4" y="101.4">11</text>
<text x="45.9" y="96.3">7</text>
<text x="45.9" y="98.8">9</text>
<text x="54.3" y="98.8">10</text>
<text x="54.3" y="101.4">12</text>
<text x="54.8" y="96.3">8</text>
<text x="365.9" y="97.6">4</text>
<text x="365.9" y="100.1">9</text>
<text x="45.4" y="103.9">13</text>
<text x="45.4" y="106.5">15</text>
<text x="54.3" y="103.9">14</text>
<text x="54.3" y="106.5">16</text>
<text x="310.9" y="102.1" transform="rotate(-90 310.9 102.1)">1</text>
<text x="316" y="102.1" transform="rotate(-90 316 102.1)">2</text>
<text x="328.7" y="102.1" transform="rotate(-90 328.7 102.1)">1</text>
<text x="333.8" y="102.1" transform="rotate(-90 333.8 102.1)">2</text>
<text x="346.5" y="102.1" transform="rotate(-90 346.5 102.1)">1</text>
<text x="351.5" y="102.1" transform="rotate(-90 351.5 102.1)">2</text>
<text x="365.9" y="102.7">5</text>
<text x="45.4" y="109">17</text>
<text x="45.4" y="111.5">19</text>
<text x="54.3" y="109">18</text>
<text x="54.3" y="111.5">20</text>
<text x="183.9" y="110.2" transform="rotate(-90 183.9 110.2)">16</text>
<text x="313.4" y="109.7" transform="rotate(-90 313.4 109.7)">3</text>
<text x="331.2" y="109.7" transform="rotate(-90 331.2 109.7)">3</text>
<text x="349" y="109.7" transform="rotate(-90 349 109.7)">3</text>
<text x="141.2" y="118.6" transform="rotate(-90 141.2 118.6)">3</text>
<text x="171.7" y="115.4">14</text>
<text x="171.7" y="117.9">15</text>
<text x="195.1" y="115.4">4</text>
<text x="195.1" y="117.9">5</text>
<text x="141.7" y="123.5">2</text>
<text x="147.6" y="122.4" transform="rotate(-90 147.6 122.4)">3</text>
<text x="172.2" y="123">1</text>
<text x="172.2" y="125.5">2</text>
<text x="195.1" y="120.4">6</text>
<text x="195.1" y="123">7</text>
<text x="195.1" y="125.5">9</text>
<text x="141.2" y="126.3" transform="rotate(-90 141.2 126.3)">1</text>
<text x="147.6" y="130.1" transform="rotate(-90 147.6 130.1)">1</text>
<text x="148.1" y="127.3">2</text>
<text x="153.9" y="126.3" transform="rotate(-90 153.9 126.3)">3</text>
<text x="154.4" y="131.1">2</text>
<text x="172.2" y="128.1">3</text>
<text x="194.6" y="128.1">10</text>
<text x="194.6" y="130.6">11</text>
<text x="365.9" y="131.9">1</text>
<text x="371.9" y="129.4" transform="rotate(-90 371.9 129.4)">0</text>
<text x="153.9" y="133.9" transform="rotate(-90 153.9 133.9)">1</text>
<text x="171.7" y="135.7">13</text>
<text x="194.6" y="133.1">12</text>
<text x="365.9" y="136.9">2</text>
<text x="365.9" y="134.4">6</text>
<text x="183.9" y="142.8" transform="rotate(-90 183.9 142.8)">8</text>
<text x="365.9" y="142">3</text>
<text x="365.9" y="139.5">7</text>
<text x="365.9" y="147.1">4</text>
<text x="365.9" y="144.6">8</text>
<text x="365.9" y="149.6">9</text>
<text x="310.9" y="151.7" transform="rotate(-90 310.9 151.7)">1</text>
<text x="316" y="151.7" transform="rotate(-90 316 151.7)">2</text>
<text x="328.7" y="151.7" transform="rotate(-90 328.7 151.7)">1</text>
<text x="333.8" y="151.7" transform="rotate(-90 333.8 151.7)">2</text>
<text x="346.5" y="151.7" transform="rotate(-90 346.5 151.7)">1</text>
<text x="351.5" y="151.7" transform="rotate(-90 351.5 151.7)">2</text>
<text x="365.9" y="152.2">5</text>
<text x="313.4" y="159.3" transform="rotate(-90 313.4 159.3)">3</text>
<text x="331.2" y="159.3" transform="rotate(-90 331.2 159.3)">3</text>
<text x="349" y="159.3" transform="rotate(-90 349 159.3)">3</text>
<text x="334.2" y="200.4">5</text>
<text x="334.2" y="203">9</text>
<text x="365.9" y="200.4">5</text>
<text x="365.9" y="203">9</text>
<text x="371.9" y="198" transform="rotate(-90 371.9 198)">0</text>
<text x="334.2" y="205.5">4</text>
<text x="334.2" y="208.1">8</text>
<text x="365.9" y="205.5">4</text>
<text x="365.9" y="208.1">8</text>
<text x="334.2" y="215.7">2</text>
<text x="334.2" y="210.6">3</text>
<text x="334.2" y="213.1">7</text>
<text x="365.9" y="215.7">2</text>
<text x="365.9" y="210.6">3</text>
<text x="365.9" y="213.1">7</text>
<text x="334.2" y="220.8">1</text>
<text x="334.2" y="218.2">6</text>
<text x="365.9" y="220.8">1</text>
<text x="365.9" y="218.2">6</text>
<text x="328.7" y="224.7" transform="rotate(-90 328.7 224.7)">0</text>
</g>
<g font-size="1.8" fill="#0f0f0f">
<text x="47.3" y="33.8">SCL</text>
<text x="307.3" y="33.8">RX2</text>
<text x="47.1" y="36.3">SDA</text>
<text x="307.3" y="41.4">PWR_BTN_2</text>
<text x="307.3" y="36.3">RST_BTN_2</text>
<text x="307.3" y="38.9">TX2</text>
<text x="307.3" y="46.5">PWR_LED_2</text>
<text x="157.5" y="56.6">SCL</text>
<text x="157.5" y="59.2">SDA</text>
<text x="205.2" y="59.2">PWR_BTN_2</text>
<text x="205.8" y="56.6">RST_BTN_2</text>
<text x="47.4" y="65.5">RX2</text>
<text x="47.6" y="63">TX2</text>
<text x="205.3" y="61.7">PWR_LED_2</text>
<text x="205.8" y="64.3">RST_BTN_3</text>
<text x="205.2" y="66.8">PWR_BTN_3</text>
<text x="205.3" y="69.3">PWR_LED_3</text>
<text x="307.3" y="84.6">RX3</text>
<text x="307.3" y="87.1">RST_BTN_3</text>
<text x="307.3" y="89.7">TX3</text>
<text x="307.3" y="92.2">PWR_BTN_3</text>
<text x="35.6" y="96">RX3</text>
<text x="62.8" y="96">TX3</text>
<text x="307.3" y="97.3">PWR_LED_3</text>
<text x="35.6" y="106.2">RX4</text>
<text x="62.8" y="106.2">TX4</text>
<text x="157.5" y="117.6">SDA</text>
<text x="157.5" y="115.1">SCL</text>
<text x="205.2" y="117.6">PWR_BTN_4</text>
<text x="205.8" y="115.1">RST_BTN_4</text>
<text x="205.3" y="120.1">PWR_LED_4</text>
<text x="307.3" y="134.1">RX4</text>
<text x="307.3" y="136.7">RST_BTN_4</text>
<text x="307.3" y="141.7">PWR_BTN_4</text>
<text x="307.3" y="139.2">TX4</text>
<text x="307.3" y="146.8">PWR_LED_4</text>
</g>
<text font-size="1.8" fill="#0000c2" x="337.6" y="187.5">Serial pass-thru with female on front panel</text>
</svg>
